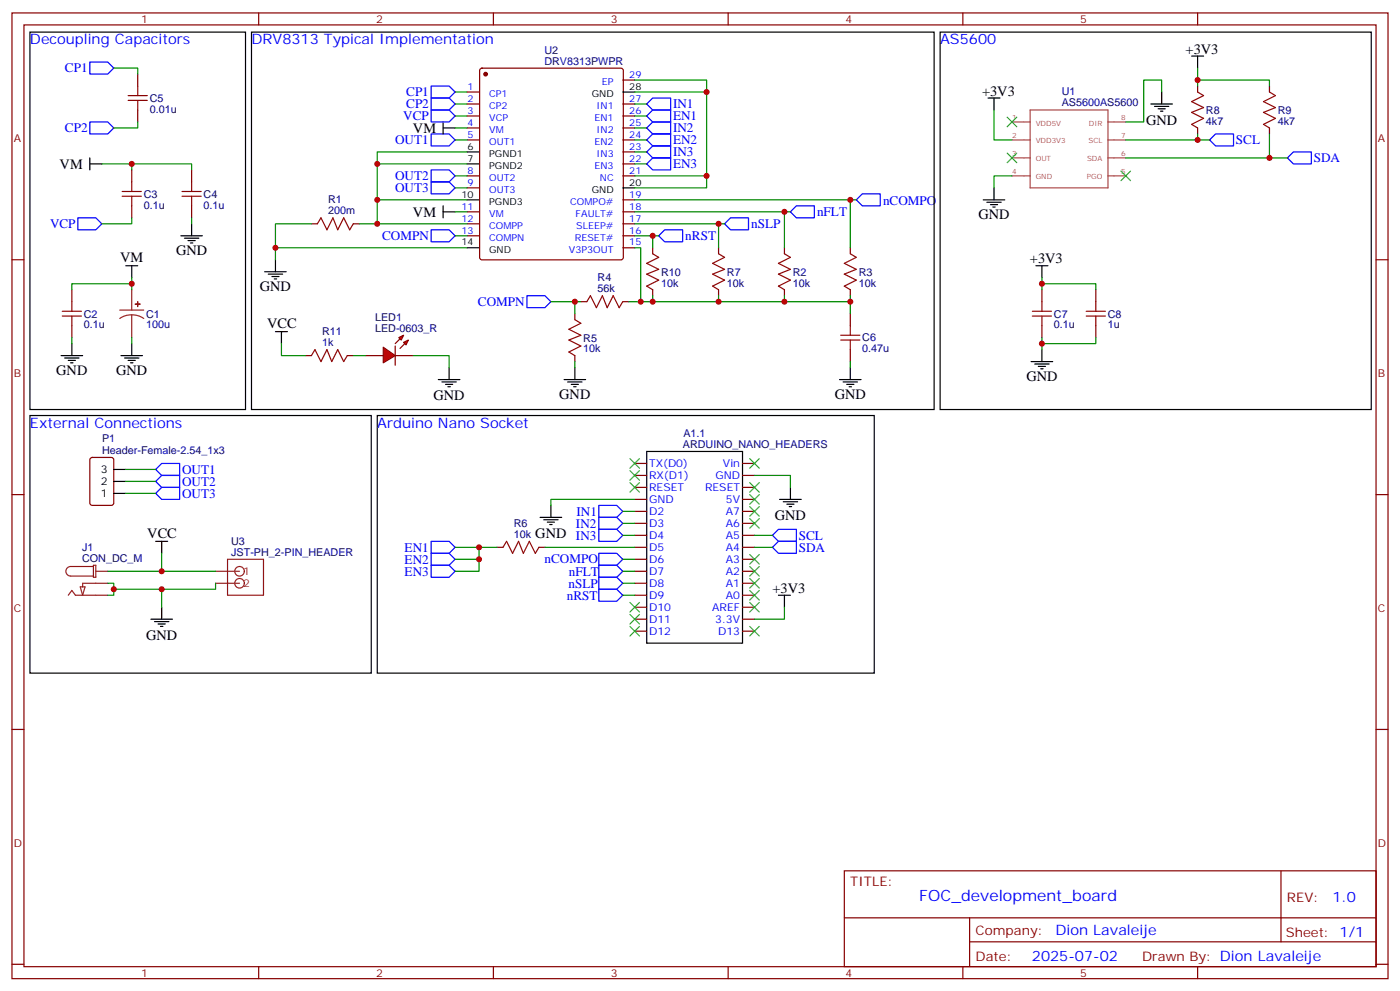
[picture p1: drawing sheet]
<svg xmlns="http://www.w3.org/2000/svg" width="412mm" height="292mm" viewBox="0 0 412 292" stroke-linecap="round" stroke-linejoin="round" font-family="sans-serif">
<g fill="none" stroke="#870000" stroke-width=".35">
<path d="M3.5 3.8h405.4v284.3h-405.4zM7.1 7.3h398.2v277.3h-398.2zM76.2 3.8v3.5M145.3 3.8v3.5M214.5 3.8v3.5M283.6 3.8v3.5M352.8 3.8v3.5M40.6 21.8v3.5M40.6 32.4v3.5M137.6 27.1h3.5M137.6 30.6h3.5M137.6 34.1h3.5"/>
<path d="M137.6 37.7h3.5M141.5 20.3l.5-.2h40.9l.5 .2 .2 .5v55l-.2 .5-.5 .2h-40.9l-.5-.2-.2-.5v-55zM183.4 30.6h3.6M183.4 34.1h3.6M183.4 37.7h3.6M183.4 23.6h3.6M352.8 25.3v1.8M352.8 37.7v1.7M373.9 25.3v1.8M373.9 37.7v1.7M38.8 50v3.6M56.4 50v3.6"/>
<path d="M137.6 41.2h3.5M137.6 51.8h3.5M137.6 55.3h3.5M183.4 41.2h3.6M183.4 51.8h3.6M183.4 58.8h3.6M183.4 48.3h3.6M183.4 44.7h3.6M3.5 76.5h3.6M38.8 60.6v3.5M56.4 60.6v3.5M91.7 65.9h1.8"/>
<path d="M104.1 65.9h1.7M137.6 62.4h3.5M137.6 65.9h3.5M137.6 69.4h3.5M183.4 62.4h3.6M183.4 65.9h3.6M183.4 69.4h3.6M183.4 73h3.6M192.3 73v1.7M211.7 73v1.7M231.1 73v1.7M250.5 73v1.7"/>
<path d="M405.3 76.5h3.6M21.2 85.3v3.5M21.2 95.9v3.5M169.3 92.4v1.7M171.1 88.8h1.8M183.4 88.8h1.8M192.3 85.3v1.8M211.7 85.3v1.8M231.1 85.3v1.8M250.5 85.3v1.8M250.5 92.4v3.5M306.9 85.3v3.5"/>
<path d="M306.9 95.9v3.5M322.8 85.3v3.5M322.8 95.9v3.5M90 104.7h1.7M102.3 104.7h1.8M169.3 104.7v1.8M250.5 102.9v3.6M26.7 134.9l.5-.2h5.6l.7 .4v13l-.4 .6-5.9 .1-.7-.5v-12.9zM187 136.5h3.5M187 140h3.5M218.7 136.5h3.5M218.7 140h3.5"/>
<path d="M3.5 145.6h3.6M187 143.5h3.5M187 147h3.5M187 150.6h3.5M187 154.1h3.5M187 157.6h3.5M218.7 143.5h3.5M218.7 147h3.5M218.7 150.6h3.5M218.7 154.1h3.5M218.7 157.6h3.5M405.3 145.6h3.6"/>
<path d="M146.4 161.1h1.8M158.7 161.1h1.8M187 161.1h3.5M187 168.2h3.5M187 171.7h3.5M187 175.3h3.5M187 178.8h3.5M187 164.7h3.5M218.7 161.1h3.5M218.7 168.2h3.5M218.7 171.7h3.5M218.7 175.3h3.5"/>
<path d="M218.7 178.8h3.5M218.7 164.7h3.5M187 182.3h3.5M187 185.8h3.5M218.7 182.3h3.5M218.7 185.8h3.5M3.5 214.8h3.6M405.3 214.8h3.6M248.7 256.4h156.6v28.2h-156.6zM377.3 256.4v20.9M248.7 270.2h156.5M285.6 277.3h119.6"/>
<path d="M285.6 270.2v14.2M3.5 283.9h3.6M76.2 284.6v3.5M145.3 284.6v3.5M214.5 284.6v3.5M283.6 284.6v3.5M352.8 284.6v3.5M405.3 283.9h3.6"/>
</g>
<g fill="none" stroke="#000" stroke-width=".35">
<path d="M8.8 9.5h63.5v111.1h-63.5zM74.1 9.5h201.1v111.1h-201.1zM276.9 9.5h127v111.1h-127zM351 16.5h3.5M352.8 16.5v3.5M130.5 35.9v3.5M130.5 37.7h3.6M183.4 27.1h3.6M291 28.9h3.6M292.8 28.9v3.5M339 30.6h6.4M340.1 31.3h4.2"/>
<path d="M341.1 32h2.2M341.8 32.7h.7M342.2 27.1v3.5M26.5 48.3h3.5M26.5 46.5v3.5M137.6 44.7h3.5M137.6 48.3h3.5M137.6 58.8h3.5M183.4 55.3h3.6M289.6 58.8h6.4M290.7 59.5h4.2M292.8 55.3v3.5"/>
<path d="M37 78.2h3.6M38.8 78.2v3.6M53.3 69.4h6.3M54.3 70.1h4.3M55.4 70.8h2.1M56.1 71.5h.7M56.4 65.9v3.5M81.1 76.5v3.5M130.5 62.4h3.6M130.5 60.6v3.5M137.6 73h3.5M291.7 60.3h2.2"/>
<path d="M292.5 61h.7M305.2 78.2h3.5M306.9 78.2v3.6M78 80h6.3M79 80.7h4.3M80.1 81.4h2.1M80.8 82.1h.7M81.1 97.6h3.6M82.9 97.6v3.6M18 104.7h6.3M19 105.4h4.3M20.1 106.1h2.1"/>
<path d="M20.8 106.8h.7M21.2 101.2v3.5M35.6 104.7h6.4M36.7 105.4h4.2M37.7 106.1h2.2M38.5 106.8h.7M38.8 101.2v3.5M166.2 111.8h6.3M167.2 112.5h4.2M168.3 113.2h2.1M169 113.9h.7M169.3 108.2v3.6"/>
<path d="M247.3 111.8h6.3M248.4 112.5h4.2M249.4 113.2h2.1M250.1 113.9h.7M250.5 108.2v3.6M303.7 106.5h6.4M304.8 107.2h4.2M305.9 107.9h2.1M306.6 108.6h.7M306.9 102.9v3.6M33.5 138.2h3.5M190.5 132.9h28.2v56.5h-28.2z"/>
<path d="M33.5 145.3h3.5M33.5 141.7h3.5M159.1 152.3h6.4M160.2 153h4.2M161.2 153.7h2.1M161.9 154.4h.7M162.3 148.8v3.5M229.7 147h6.3M230.7 147.7h4.2M231.8 148.4h2.1M232.5 149.2h.7M232.8 143.5v3.5"/>
<path d="M229.3 175.3h3.5M231.1 175.3v3.5"/>
</g>
<g fill="none" stroke="#a64a4a" stroke-width=".35">
<path d="M298.1 35.9h3.5M301.7 35.9h1.7M303.4 32.4h23v22.9h-23zM326.4 35.9h5.2M298.1 41.2h3.5M298.1 46.5h3.5M298.1 51.8h3.5M301.7 41.2h1.7M301.7 46.5h1.7M301.7 51.8h1.7M326.4 41.2h5.2M326.4 46.5h5.2"/>
<path d="M326.4 51.8h5.2"/>
</g>
<circle cx="143" cy="21.8" r=".53" fill="#870000" stroke="#870000" stroke-width=".35"/>
<g fill="none" stroke="#00f" stroke-width=".35">
<path d="M26.5 18.3h5.2l1.8 1.7-1.8 1.8h-5.2zM26.5 35.9h5.2l1.8 1.8-1.8 1.7h-5.2zM127 39.4h5.3l1.8 1.8-1.8 1.8h-5.3zM127 32.4h5.3l1.8 1.7-1.8 1.8h-5.3zM127 28.9h5.3l1.8 1.7-1.8 1.8h-5.3zM127 25.3h5.3l1.8 1.8-1.8 1.8h-5.3zM190.5 30.6l1.8-1.7h5.3v3.5h-5.3zM190.5 37.7l1.8-1.8h5.3v3.5h-5.3zM192.3 32.4h5.3v3.5h-5.3l-1.8-1.8zM127 53.6h5.3l1.8 1.7-1.8 1.8h-5.3zM127 50h5.3l1.8 1.8-1.8 1.8h-5.3zM190.5 41.2l1.8-1.8h5.3v3.6h-5.3z"/>
<path d="M190.5 44.7l1.8-1.7h5.3v3.5h-5.3zM190.5 48.3l1.8-1.8h5.3v3.5h-5.3zM252.2 58.8l1.8-1.7h5.3v3.5h-5.3zM356.3 41.2l1.8-1.8h5.3v3.6h-5.3zM381 44.7h5.3v3.6h-5.3l-1.8-1.8zM22.9 64.1h5.3l1.8 1.8-1.8 1.8h-5.3zM127 67.7h5.3l1.8 1.7-1.8 1.8h-5.3zM194 69.4l1.8-1.7h5.3v3.5h-5.3zM213.4 65.9l1.8-1.8h5.3v3.6h-5.3zM232.8 62.4l1.8-1.8h5.3v3.5h-5.3zM155.2 87.1h5.3l1.8 1.7-1.8 1.8h-5.3zM45.9 138.2l1.7-1.7h5.3v3.5h-5.3z"/>
<path d="M45.9 141.7l1.7-1.7h5.3v3.5h-5.3zM45.9 145.3l1.7-1.8h5.3v3.5h-5.3zM127 159.4h5.3l1.8 1.7-1.8 1.8h-5.3zM176.4 148.8h5.3l1.7 1.8-1.7 1.7h-5.3zM176.4 152.3h5.3l1.7 1.8-1.7 1.8h-5.3zM176.4 155.9h5.3l1.7 1.7-1.7 1.8h-5.3zM227.5 157.6l1.8-1.7h5.3v3.5h-5.3zM127 162.9h5.3l1.8 1.8-1.8 1.7h-5.3zM127 166.4h5.3l1.8 1.8-1.8 1.8h-5.3zM176.4 162.9h5.3l1.7 1.8-1.7 1.7h-5.3zM176.4 170h5.3l1.7 1.7-1.7 1.8h-5.3zM176.4 173.5h5.3l1.7 1.8-1.7 1.7h-5.3z"/>
<path d="M176.4 166.4h5.3l1.7 1.8-1.7 1.8h-5.3zM227.5 161.1l1.8-1.7h5.3v3.5h-5.3z"/>
</g>
<g fill="none" stroke="#008700" stroke-width=".35">
<path d="M33.5 20h7.1v1.8M40.6 35.9v1.8h-7.1M134.1 37.7h3.5M134.1 34.1h3.5M134.1 27.1h3.5M134.1 30.6h3.5M187 23.6h21.1v31.7h-21.1M187 37.7h3.5M187 34.1h3.5M187 27.1h21.1M187 30.6h3.5M292.8 32.4v8.8h5.3"/>
<path d="M342.2 27.1v-3.5h-5.3v12.3h-5.3M352.8 25.3v-1.7h21.1v1.7M352.8 20v3.6M352.8 39.4v1.8M373.9 39.4v7.1M30 48.3h8.8v1.7M38.8 48.3h17.6v1.7M111.1 48.3v10.5h26.5M111.1 58.8v7.1h26.5M134.1 55.3h3.5M134.1 51.8h3.5M134.1 41.2h3.5"/>
<path d="M137.6 44.7h-26.5v3.6h26.5M187 58.8h63.5v14.2M187 51.8h21.1M187 41.2h3.5M187 44.7h3.5M187 48.3h3.5M250.5 58.8h1.7M298.1 51.8h-5.3v3.5M331.6 41.2h24.7M331.6 46.5h47.6M38.8 64.1v1.8h-8.8M56.4 64.1v1.8"/>
<path d="M91.7 65.9h-10.6v7.1M105.8 65.9h5.3M134.1 62.4h3.5M134.1 69.4h3.5M137.6 73h-56.5v3.5M187 73h1.7v15.8M187 62.4h44.1M187 65.9h26.4M187 69.4h7M192.3 69.4v3.6M211.7 65.9v7.1M232.8 62.4h-1.7v10.6"/>
<path d="M21.2 85.3v-1.8h17.6v1.8M21.2 99.4v1.8M38.8 81.8v1.7M38.8 99.4v1.8M162.3 88.8h8.8M169.3 88.8v3.6M185.2 88.8h7.1M192.3 87.1v1.7h58.2v-1.7M211.7 87.1v1.7M231.1 87.1v1.7M250.5 88.8v3.6M306.9 83.5h15.9v1.8"/>
<path d="M306.9 99.4v1.8h15.9v-1.8M306.9 81.8v3.5M169.3 106.5v1.7M250.5 106.5v1.7M306.9 101.2v1.7M37 138.2h8.9M222.2 140h10.6v3.5M37 141.7h8.9M37 145.3h8.9M183.4 157.6h3.6M183.4 154.1h3.6M183.4 150.6h3.6"/>
<path d="M187 147h-24.7v1.8M222.2 157.6h5.3M134.1 161.1h7v3.6h-7M141.1 164.7v3.5h-7M141.1 161.1h5.3M160.5 161.1h26.5M183.4 164.7h3.6M183.4 168.2h3.6M183.4 171.7h3.6M183.4 175.3h3.6M222.2 161.1h5.3M231.1 178.8v3.5h-8.9"/>
</g>
<path d="M35.3 91.3h7M38.8 92.7l-1.8 .2-1.7 .9M38.8 92.7l1.9 .2 1.6 .9M38.8 85.3v6M38.8 92.7v6.7" fill="none" stroke="#8c2424" stroke-width=".35"/>
<g fill="#8c2424" stroke="#8c2424" stroke-width=".35">
<path d="M39.9 89.5l1.4 .1z"/>
<path d="M40.5 88.8l.1 1.4z"/>
</g>
<g fill="none" stroke="#a10000" stroke-width=".35">
<path d="M37.7 29.6h5.7M37.7 28.2h5.7M40.6 25.3v2.9M40.6 29.6v2.8M352.8 27.1l1.7 1.1-3.5 1.7 3.5 1.8-3.5 1.4 3.5 1.8-3.5 1.7 1.8 1.1M373.9 27.1l1.8 1.1-3.5 1.7 3.5 1.8-3.5 1.4 3.5 1.8-3.5 1.7 1.7 1.1M36 57.8h5.6M36 56.4h5.6M38.8 53.6v2.8M38.8 57.8v2.8M53.6 57.8h5.7M53.6 56.4h5.7"/>
<path d="M56.4 53.6v2.8M56.4 57.8v2.8M93.5 65.9l1-1.8 1.8 3.6 1.8-3.6 1.4 3.6 1.7-3.6 1.8 3.6 1.1-1.8M192.3 74.7l1.7 1.1-3.5 1.7 3.5 1.8-3.5 1.4 3.5 1.8-3.5 1.7 1.8 1.1M211.7 74.7l1.7 1.1-3.5 1.7 3.5 1.8-3.5 1.4 3.5 1.8-3.5 1.7 1.8 1.1M231.1 74.7l1.7 1.1-3.5 1.7 3.5 1.8-3.5 1.4 3.5 1.8-3.5 1.7 1.8 1.1M250.5 74.7l1.7 1.1-3.5 1.7 3.5 1.8-3.5 1.4 3.5 1.8-3.5 1.7 1.8 1.1M18.3 93.1h5.7M18.3 91.7h5.7M21.2 88.8v2.9M21.2 93.1v2.8M169.3 94.1l1.8 1.1-3.5 1.7 3.5 1.8-3.5 1.4 3.5 1.8-3.5 1.7 1.7 1.1"/>
<path d="M172.9 88.8l1-1.7 1.8 3.5 1.7-3.5 1.5 3.5 1.7-3.5 1.8 3.5 1-1.8M247.6 98.7h5.7M250.5 95.9v2.8M304.1 93.1h5.6M304.1 91.7h5.6M306.9 88.8v2.9M306.9 93.1v2.8M320 93.1h5.6M320 91.7h5.6M322.8 88.8v2.9M322.8 93.1v2.8M91.7 104.7l1.1-1.8 1.7 3.6 1.8-3.6 1.4 3.6 1.8-3.6 1.7 3.6 1.1-1.8"/>
<path d="M247.6 100.1h5.7M250.5 100.1v2.8M148.2 161.1l1-1.7 1.8 3.5 1.8-3.5 1.4 3.5 1.7-3.5 1.8 3.5 1-1.8"/>
</g>
<g fill="none" stroke="#3c3" stroke-width=".35">
<path d="M296.7 34.5l2.8 2.8M299.5 34.5l-2.8 2.8M296.7 45.1l2.8 2.8M299.5 45.1l-2.8 2.8M330.2 50.4l2.8 2.8M333 50.4l-2.8 2.8M185.6 135l2.8 2.9M185.6 138.6l2.8 2.8M188.4 135l-2.8 2.9M188.4 138.6l-2.8 2.8M220.8 135l2.9 2.9M223.7 135l-2.9 2.9"/>
<path d="M185.6 142.1l2.8 2.8M188.4 142.1l-2.8 2.8M220.8 152.7l2.9 2.8M220.8 149.2l2.9 2.8M220.8 145.6l2.9 2.8M220.8 142.1l2.9 2.8M223.7 142.1l-2.9 2.8M223.7 145.6l-2.9 2.8M223.7 149.2l-2.9 2.8M223.7 152.7l-2.9 2.8M185.6 177.4l2.8 2.8M188.4 177.4l-2.8 2.8"/>
<path d="M220.8 177.4l2.9 2.8M220.8 173.8l2.9 2.9M220.8 170.3l2.9 2.8M220.8 166.8l2.9 2.8M220.8 163.3l2.9 2.8M223.7 177.4l-2.9 2.8M223.7 173.8l-2.9 2.9M223.7 170.3l-2.9 2.8M223.7 166.8l-2.9 2.8M223.7 163.3l-2.9 2.8M185.6 180.9l2.8 2.8M185.6 184.4l2.8 2.9"/>
<path d="M188.4 180.9l-2.8 2.8M188.4 184.4l-2.8 2.9M220.8 184.4l2.9 2.9M223.7 184.4l-2.9 2.9"/>
</g>
<g fill="#f00" stroke="#870000" stroke-width=".35">
<path d="M112.9 102.2l3.5 2.5-3.5 2.1z"/>
<path d="M116.4 101.9v5.6z"/>
</g>
<g fill="#870000" stroke="#870000" stroke-width=".35">
<path d="M116.4 101.2l1.4-1.4z"/>
<path d="M119.2 101.2l-1.4 1.4z"/>
</g>
<g fill="#f00" stroke="#870000" stroke-width=".35">
<path d="M117.5 99.4l1.4-.7-.7 1.4z"/>
<path d="M118.9 100.8l1.4-.7-.7 1.4z"/>
</g>
<path d="M107.6 104.7h5.3M116.4 104.7h5.3" fill="none" stroke="#870000" stroke-width=".35"/>
<g fill="none" stroke="#000" stroke-width=".35">
<path d="M129.1 111.8h6.4M130.2 112.5h4.2M131.2 113.2h2.1M131.9 113.9h.7M132.3 108.2v3.6M8.8 122.3h100.6v75.9h-100.6zM111.1 122.3h146.4v75.9h-146.4zM45.9 159.4h3.5M47.6 159.4v3.5M47.6 178.8v3.5M44.4 182.3h6.4M45.5 183h4.2"/>
<path d="M46.6 183.7h2.1M47.3 184.4h.7"/>
</g>
<path d="M82.9 101.2v3.5h7.1M104.1 104.7h3.5M121.7 104.7h10.6v3.5M31.7 171.7h1.8v3.6h-1.8M33.5 173.5h14.1v5.3M47.6 162.9v5.3h-15.9M47.6 168.2h15.9M63.5 171.7v1.8h-15.9" fill="none" stroke="#008700" stroke-width=".35"/>
<g fill="none" stroke="#8c2424" stroke-width=".35">
<path d="M20.1 175.3l1.1-1.5 1 1.5h9.5M23.6 172.8h1.4l-.7 2.5zM27.5 166.8h-6.7a1.41 1.41 0 0 0-1.4 1.4 1.41 1.41 0 0 0 1.4 1.4h6.7M27.5 166.4h.7v3.6h-.7zM28.2 168.2h3.5M31.7 171.7h-7.4v1.1M63.5 171.7h7.1M63.5 168.2h7.1M67 164.7h10.6v10.6h-10.6z"/>
<circle cx="70.6" cy="171.7" r="1.41"/>
<circle cx="70.6" cy="168.2" r="1.41"/>
</g>
<g fill="#c00">
<circle cx="38.8" cy="83.5" r=".88"/>
<circle cx="38.8" cy="48.3" r=".88"/>
<circle cx="111.1" cy="48.3" r=".88"/>
<circle cx="208.1" cy="51.8" r=".88"/>
<circle cx="208.1" cy="27.1" r=".88"/>
<circle cx="306.9" cy="83.5" r=".88"/>
<circle cx="306.9" cy="101.2" r=".88"/>
<circle cx="352.8" cy="41.2" r=".88"/>
<circle cx="373.9" cy="46.5" r=".88"/>
<circle cx="352.8" cy="23.6" r=".88"/>
<circle cx="141.1" cy="164.7" r=".88"/>
<circle cx="141.1" cy="161.1" r=".88"/>
<circle cx="192.3" cy="69.4" r=".88"/>
<circle cx="211.7" cy="65.9" r=".88"/>
<circle cx="231.1" cy="62.4" r=".88"/>
<circle cx="169.3" cy="88.8" r=".88"/>
<circle cx="250.5" cy="88.8" r=".88"/>
<circle cx="192.3" cy="88.8" r=".88"/>
<circle cx="211.7" cy="88.8" r=".88"/>
<circle cx="231.1" cy="88.8" r=".88"/>
<circle cx="81.1" cy="73" r=".88"/>
<circle cx="111.1" cy="65.9" r=".88"/>
<circle cx="111.1" cy="58.8" r=".88"/>
<circle cx="250.5" cy="58.8" r=".88"/>
<circle cx="188.7" cy="88.8" r=".88"/>
<circle cx="33.5" cy="173.5" r=".88"/>
<circle cx="47.6" cy="168.2" r=".88"/>
<circle cx="47.6" cy="173.5" r=".88"/>
</g>
<text font-size="4.6" fill="#00f" x="270.8" y="265.4">FOC_development_board</text>
<g font-size="4.2" fill="#00f">
<text x="8.8" y="13">Decoupling Capacitors</text>
<text x="74.1" y="13">DRV8313 Typical Implementation</text>
<text x="276.9" y="13">AS5600</text>
<text x="8.8" y="125.9">External Connections</text>
<text x="111.1" y="125.9">Arduino Nano Socket</text>
<text x="392.5" y="265.7">1.0</text>
<text x="310.9" y="275.2">Dion Lavaleije</text>
<text x="304" y="283">2025-07-02</text>
</g>
<g font-size="4.2">
<text x="349.2" y="15.8">+3V3</text>
<text x="289.3" y="28.2">+3V3</text>
<text x="121.6" y="39.1">VM</text>
<text x="337.6" y="36.7">GND</text>
<text x="17.6" y="49.7">VM</text>
<text x="121.6" y="63.8">VM</text>
<text x="288.2" y="64.5">GND</text>
<text x="35.4" y="77.2">VM</text>
<text x="51.9" y="75.1">GND</text>
<text x="303.4" y="77.5">+3V3</text>
<text x="76.6" y="85.7">GND</text>
<text x="78.7" y="96.5">VCC</text>
<text x="16.6" y="110.3">GND</text>
<text x="34.2" y="110.3">GND</text>
<text x="302.3" y="112.1">GND</text>
<text x="127.7" y="117.8">GND</text>
<text x="164.7" y="117.4">GND</text>
<text x="245.9" y="117.4">GND</text>
<text x="228.2" y="153.1">GND</text>
<text x="43.4" y="158.3">VCC</text>
<text x="157.7" y="158.4">GND</text>
<text x="227.5" y="174.6">+3V3</text>
<text x="43" y="188.4">GND</text>
</g>
<g font-size="3.9" fill="#00f">
<text x="19.1" y="21.3">CP1</text>
<text x="119.7" y="28.3">CP1</text>
<text x="118.8" y="35.4">VCP</text>
<text x="119.7" y="31.9">CP2</text>
<text x="198.3" y="31.9">IN1</text>
<text x="198.3" y="35.5">EN1</text>
<text x="19.1" y="38.9">CP2</text>
<text x="198.3" y="39">IN2</text>
<text x="116.4" y="42.4">OUT1</text>
<text x="198.3" y="42.5">EN2</text>
<text x="198.3" y="46">IN3</text>
<text x="364.1" y="42.5">SCL</text>
<text x="387" y="47.8">SDA</text>
<text x="116.4" y="53">OUT2</text>
<text x="198.3" y="49.6">EN3</text>
<text x="116.4" y="56.6">OUT3</text>
<text x="240.7" y="63.7">nFLT</text>
<text x="260.1" y="60.2">nCOMPO</text>
<text x="14.7" y="67.1">VCP</text>
<text x="112.6" y="70.7">COMPN</text>
<text x="201.9" y="70.7">nRST</text>
<text x="221.3" y="67.2">nSLP</text>
<text x="140.8" y="90.1">COMPN</text>
<text x="53.6" y="143.1">OUT2</text>
<text x="53.6" y="139.6">OUT1</text>
<text x="53.6" y="146.7">OUT3</text>
<text x="169.7" y="155.3">IN2</text>
<text x="169.8" y="151.9">IN1</text>
<text x="169.7" y="158.9">IN3</text>
<text x="235.3" y="158.9">SCL</text>
<text x="119.2" y="162.4">EN1</text>
<text x="119.2" y="165.9">EN2</text>
<text x="160.4" y="165.9">nCOMPO</text>
<text x="235.3" y="162.5">SDA</text>
<text x="119.2" y="169.5">EN3</text>
<text x="167.4" y="173">nSLP</text>
<text x="167.6" y="169.5">nFLT</text>
<text x="167" y="176.5">nRST</text>
</g>
<g font-size="3.9" fill="#800">
<text x="250.5" y="261">TITLE:</text>
<text x="379.1" y="265.7">REV:</text>
<text x="287.4" y="275.2">Company:</text>
<text x="378.7" y="275.8">Sheet: 1/1</text>
<text x="287.4" y="282.9">Date:</text>
<text x="336.4" y="282.9">Drawn By: Dion Lavaleije</text>
</g>
<g font-size="3.2" fill="#800">
<text x="41.6" y="6.8">1</text>
<text x="110.8" y="6.8">2</text>
<text x="179.9" y="6.8">3</text>
<text x="249.1" y="6.8">4</text>
<text x="318.2" y="6.8">5</text>
<text x="4.1" y="41.9">A</text>
<text x="405.9" y="41.9">A</text>
<text x="4.1" y="111.1">B</text>
<text x="405.9" y="111.1">B</text>
<text x="4.1" y="180.2">C</text>
<text x="405.9" y="180.2">C</text>
<text x="4.1" y="249.3">D</text>
<text x="405.9" y="249.3">D</text>
<text x="41.6" y="287.6">1</text>
<text x="110.8" y="287.6">2</text>
<text x="179.9" y="287.6">3</text>
<text x="249.1" y="287.6">4</text>
<text x="318.2" y="287.6">5</text>
</g>
<g font-size="3.2" fill="#000080">
<text x="160.4" y="15.8">U2</text>
<text x="160.4" y="19">DRV8313PWPR</text>
<text x="44.1" y="30">C5</text>
<text x="312.7" y="28.1">U1</text>
<text x="44.1" y="33.2">0.01u</text>
<text x="312.7" y="31.3">AS5600AS5600</text>
<text x="355.2" y="33.5">R8</text>
<text x="376.4" y="33.5">R9</text>
<text x="355.2" y="36.7">4k7</text>
<text x="376.4" y="36.7">4k7</text>
<text x="42.3" y="58.2">C3</text>
<text x="60" y="58.2">C4</text>
<text x="96.7" y="59.9">R1</text>
<text x="42.3" y="61.4">0.1u</text>
<text x="60" y="61.4">0.1u</text>
<text x="96.7" y="63.1">200m</text>
<text x="176" y="82.8">R4</text>
<text x="194.7" y="81.1">R10</text>
<text x="214.1" y="81.1">R7</text>
<text x="233.5" y="81.1">R2</text>
<text x="252.9" y="81.1">R3</text>
<text x="176" y="86">56k</text>
<text x="194.7" y="84.4">10k</text>
<text x="214.1" y="84.4">10k</text>
<text x="233.5" y="84.4">10k</text>
<text x="252.9" y="84.4">10k</text>
<text x="24.7" y="93.5">C2</text>
<text x="43" y="93.5">C1</text>
<text x="110.5" y="94.5">LED1</text>
<text x="310.4" y="93.5">C7</text>
<text x="326.3" y="93.5">C8</text>
<text x="24.7" y="96.7">0.1u</text>
<text x="43" y="96.7">100u</text>
<text x="94.9" y="101.9">1k</text>
<text x="94.9" y="98.7">R11</text>
<text x="110.5" y="97.6">LED-0603_R</text>
<text x="171.8" y="100.6">R5</text>
<text x="254" y="100.5">C6</text>
<text x="310.4" y="96.7">0.1u</text>
<text x="326.3" y="96.7">1u</text>
<text x="171.8" y="103.7">10k</text>
<text x="254" y="103.8">0.47u</text>
<text x="30.1" y="130.2">P1</text>
<text x="201.1" y="131.9">ARDUINO_NANO_HEADERS</text>
<text x="201.3" y="128.7">A1.1</text>
<text x="30.1" y="133.6">Header-Female-2.54_1x3</text>
<text x="151.4" y="155.1">R6</text>
<text x="68.1" y="160.4">U3</text>
<text x="151.4" y="158.3">10k</text>
<text x="24.2" y="165.4">CON_DC_M</text>
<text x="24.2" y="162.2">J1</text>
<text x="68.1" y="163.6">JST-PH_2-PIN_HEADER</text>
</g>
<g font-size="3.2" fill="#00f">
<text x="191.2" y="137.5">TX(D0)</text>
<text x="213" y="137.5">Vin</text>
<text x="191.2" y="141">RX(D1)</text>
<text x="210.7" y="141">GND</text>
<text x="191.2" y="144.6">RESET</text>
<text x="191.2" y="148.1">GND</text>
<text x="207.7" y="144.6">RESET</text>
<text x="213.8" y="148.1">5V</text>
<text x="191.2" y="151.6">D2</text>
<text x="191.2" y="155.2">D3</text>
<text x="213.8" y="151.6">A7</text>
<text x="213.8" y="155.2">A6</text>
<text x="191.2" y="158.7">D4</text>
<text x="213.8" y="158.7">A5</text>
<text x="191.2" y="162.2">D5</text>
<text x="191.2" y="165.7">D6</text>
<text x="213.8" y="162.2">A4</text>
<text x="213.8" y="165.7">A3</text>
<text x="191.2" y="169.3">D7</text>
<text x="191.2" y="172.8">D8</text>
<text x="213.8" y="172.8">A1</text>
<text x="213.8" y="169.3">A2</text>
<text x="191.2" y="176.3">D9</text>
<text x="191.2" y="179.8">D10</text>
<text x="209.8" y="179.8">AREF</text>
<text x="213.8" y="176.3">A0</text>
<text x="191.2" y="183.4">D11</text>
<text x="210.7" y="183.4">3.3V</text>
<text x="191.2" y="186.9">D12</text>
<text x="211.5" y="186.9">D13</text>
</g>
<g font-size="3.2">
<text x="29.7" y="142.8">2</text>
<text x="29.7" y="139.3">3</text>
<text x="29.7" y="146.3">1</text>
</g>
<g font-size="3.2" fill="#8d2323">
<text x="71.6" y="169.3">1</text>
<text x="71.6" y="172.8">2</text>
</g>
<g font-size="2.8" fill="#00f">
<text x="185.4" y="22.9">29</text>
<text x="137.7" y="26.4">1</text>
<text x="137.7" y="29.9">2</text>
<text x="144.1" y="28.5">CP1</text>
<text x="177.3" y="25">EP</text>
<text x="185.4" y="29.9">27</text>
<text x="137.7" y="33.5">3</text>
<text x="144.1" y="32.1">CP2</text>
<text x="144.1" y="35.6">VCP</text>
<text x="175.1" y="35.6">EN1</text>
<text x="175.7" y="32.1">IN1</text>
<text x="185.4" y="33.5">26</text>
<text x="137.7" y="37">4</text>
<text x="137.7" y="40.5">5</text>
<text x="144.1" y="39.1">VM</text>
<text x="175.7" y="39.1">IN2</text>
<text x="185.4" y="40.5">24</text>
<text x="185.4" y="37">25</text>
<text x="144.1" y="42.6">OUT1</text>
<text x="175.1" y="42.6">EN2</text>
<text x="175.7" y="46.2">IN3</text>
<text x="185.4" y="47.6">22</text>
<text x="185.4" y="44.1">23</text>
<text x="137.7" y="51.1">8</text>
<text x="144.1" y="53.2">OUT2</text>
<text x="175.1" y="49.7">EN3</text>
<text x="176.7" y="53.2">NC</text>
<text x="185.4" y="51.1">21</text>
<text x="137.7" y="54.6">9</text>
<text x="144.1" y="56.8">OUT3</text>
<text x="185.4" y="58.2">19</text>
<text x="135.9" y="61.7">11</text>
<text x="135.9" y="65.2">12</text>
<text x="144.1" y="63.8">VM</text>
<text x="168" y="60.3">COMPO#</text>
<text x="169.6" y="63.8">FAULT#</text>
<text x="185.4" y="65.2">17</text>
<text x="185.4" y="61.7">18</text>
<text x="135.9" y="68.8">13</text>
<text x="144.1" y="67.3">COMPP</text>
<text x="144.1" y="70.9">COMPN</text>
<text x="169.3" y="70.9">RESET#</text>
<text x="169.7" y="67.3">SLEEP#</text>
<text x="185.4" y="68.8">16</text>
<text x="167.6" y="74.4">V3P3OUT</text>
<text x="185.4" y="72.3">15</text>
</g>
<g font-size="2.8">
<text x="174.3" y="28.5">GND</text>
<text x="185.4" y="26.4">28</text>
<text x="137.7" y="44.1">6</text>
<text x="137.7" y="47.6">7</text>
<text x="144.1" y="46.2">PGND1</text>
<text x="144.1" y="49.7">PGND2</text>
<text x="135.9" y="58.2">10</text>
<text x="174.3" y="56.8">GND</text>
<text x="185.4" y="54.6">20</text>
<text x="144.1" y="60.3">PGND3</text>
<text x="135.9" y="72.3">14</text>
<text x="144.1" y="74.4">GND</text>
</g>
<g font-size="2.1" fill="#a54b4b">
<text x="298.2" y="35.2">1</text>
<text x="330.3" y="35.2">8</text>
<text x="298.2" y="40.5">2</text>
<text x="305.1" y="37">VDD5V</text>
<text x="320.7" y="37">DIR</text>
<text x="330.3" y="40.5">7</text>
<text x="298.2" y="45.8">3</text>
<text x="305.1" y="47.5">OUT</text>
<text x="305.1" y="42.2">VDD3V3</text>
<text x="320.2" y="47.5">SDA</text>
<text x="320.6" y="42.2">SCL</text>
<text x="330.3" y="45.8">6</text>
<text x="298.2" y="51.1">4</text>
<text x="305.1" y="52.8">GND</text>
<text x="320.1" y="52.8">PGO</text>
<text x="330.3" y="51.1">5</text>
</g>
</svg>
